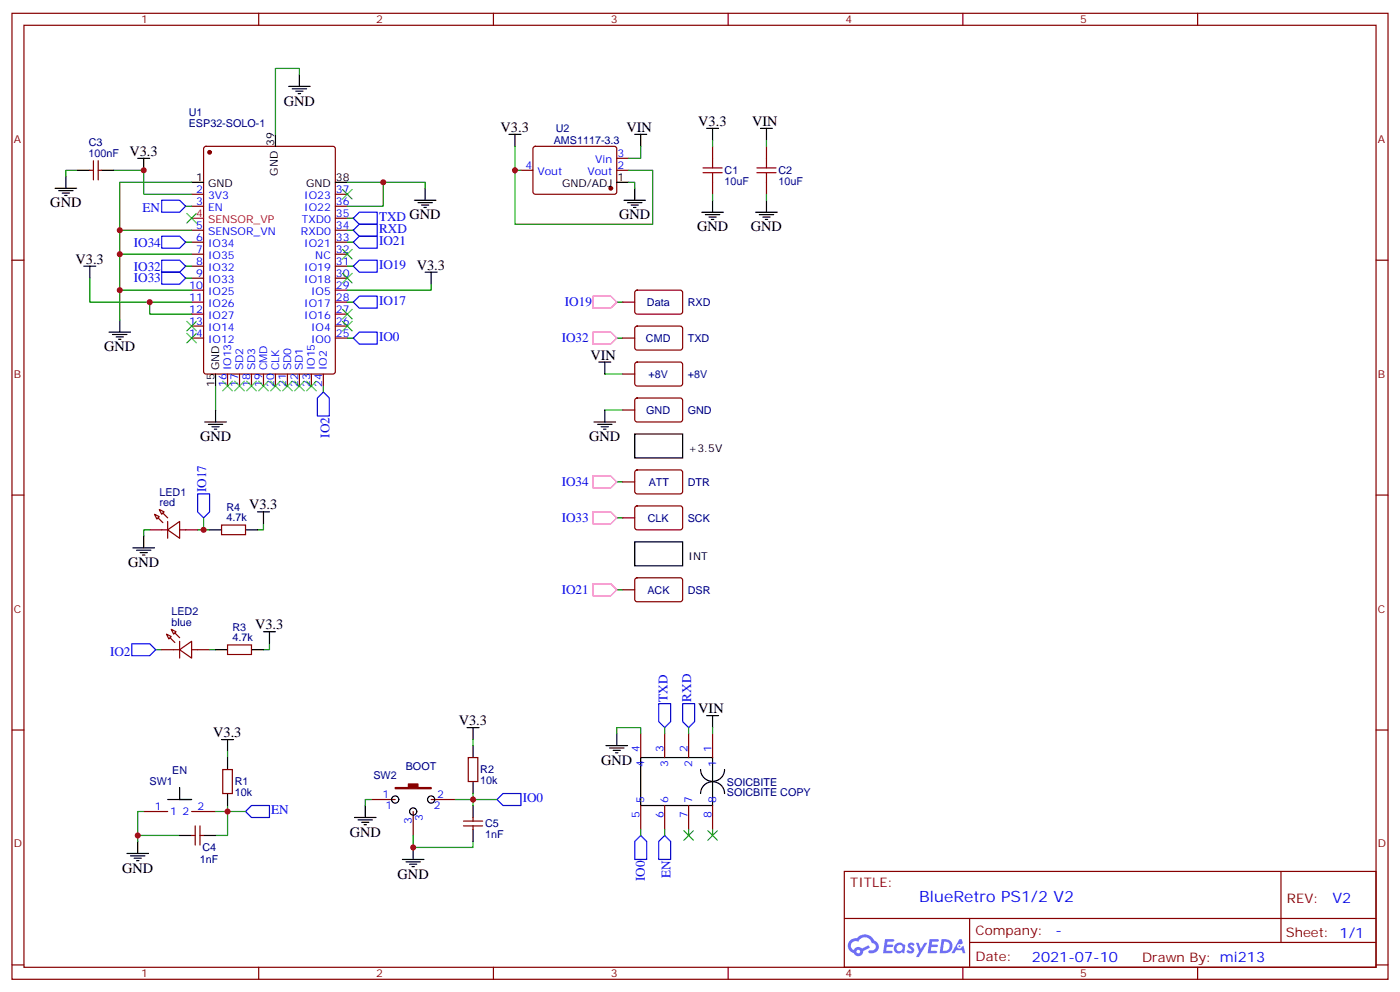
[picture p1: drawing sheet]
<svg xmlns="http://www.w3.org/2000/svg" width="412mm" height="292mm" viewBox="0 0 412 292" stroke-linecap="round" stroke-linejoin="round" font-family="sans-serif">
<g fill="none" stroke="#870000" stroke-width=".35">
<path d="M3.5 3.9h405.4v284.4h-405.4zM7.1 7.4h398.2v277.3h-398.2zM76.2 3.9v3.5M145.3 3.9v3.5M214.5 3.9v3.5M283.6 3.9v3.5M352.8 3.9v3.5M3.5 76.6h3.6M405.3 76.6h3.6M3.5 145.7h3.6M405.3 145.7h3.6M3.5 214.9h3.6"/>
<path d="M405.3 214.9h3.6M248.7 256.5h156.6v28.2h-156.6zM377.3 256.5v20.9M248.7 270.4h156.5M285.6 277.4h119.6M285.6 270.4v14.1M3.5 284h3.6M76.2 284.7v3.6M145.3 284.7v3.6M214.5 284.7v3.6M283.6 284.7v3.6M352.8 284.7v3.6"/>
<path d="M405.3 284h3.6"/>
</g>
<g fill="#5487ff">
<path d="M267.7 277.7a1.22 1.22 0 0 1 1.7 .2l-.4 .6a.47 .47 0 0 0-.3-.4 .47 .47 0 0 0-.5 .2l.1 .2a1.14 1.14 0 0 1 .8 1.8 1.14 1.14 0 0 1-1.9 0l-.2-.2 .5-.6 .7 .5a.29 .29 0 0 0 .3-.3 .29 .29 0 0 0-.2-.3 1.04 1.04 0 0 1-.6-1.7z"/>
<path d="M260.7 276.4h2.4l.3 .2-.2 .5-1.8 .1-.1 .8h1.5l.3 .4-.3 .4h-1.6l-.2 1.1h1.7l.2 .3-.2 .3-2.6 .1z"/>
<path d="M273.8 276.4h2.4l.3 .2-.1 .5-1.8 .1-.2 .8h1.6l.3 .4-.4 .4h-1.6l-.1 1.1h1.7l.2 .3-.2 .3-2.6 .1z"/>
<path d="M282.6 276.4h.7l.3 1.3-.6 .3a.69 .69 0 0 0-1 .3 .69 .69 0 0 0 .4 .9 .69 .69 0 0 0 .9-.6l.5-.2 .6 2.2h-.8l-.2-.9h-1.8l-.5 .9h-.8z"/>
<path d="M269.8 277.5h.8l.6 1.8 1.1-1.8h.9l-2.6 4.2h-.8l.9-1.5z"/>
<path d="M277.4 276.4l-.6 4.2h1.3a2.11 2.11 0 0 0 2.5-2.1 2.11 2.11 0 0 0-2.5-2.1zM278.1 277.2a1.39 1.39 0 0 1 1.7 1.4 1.39 1.39 0 0 1-1.8 1.3h-.3z"/>
<path d="M263.7 278.1a1.54 1.54 0 0 0-.1 2.1 1.54 1.54 0 0 0 2.2 .1l.6 .3 .3-2.3-.2-.3h-.4a1.49 1.49 0 0 0-2.4 .1zM264 279.1a.94 .94 0 0 1 1.8 0 .94 .94 0 0 1-1.8 0z"/>
<path d="M250.4 276.8a2.18 2.18 0 0 0 1.1 3.7 1.44 1.44 0 0 0 1.6 .9 1.44 1.44 0 0 0 1.2-1.4l2-1-.5-.8-1.9 1a1.47 1.47 0 0 0-2.4 .4 1.39 1.39 0 0 1-.7-1.9 1.39 1.39 0 0 1 2-.5 2.12 2.12 0 0 1 2.2-1.3 2.12 2.12 0 0 1 1.9 1.7 1.14 1.14 0 0 1 1.1 1.4 1.14 1.14 0 0 1-1.7 .7 .43 .43 0 0 0-.5 .4 .43 .43 0 0 0 .4 .5 1.98 1.98 0 0 0 2.5-1.2 1.98 1.98 0 0 0-1.2-2.6 3.1 3.1 0 0 0-5.3-.6l-.9 .1zM252.3 280.1a.55 .55 0 0 1 1.1 0 .55 .55 0 0 1-1.1 0z"/>
<circle cx="282.6" cy="278.5" r=".26"/>
</g>
<g fill="none" stroke="#870000" stroke-width=".35">
<path d="M26.5 50.1h1M27.5 47.3v5.7M28.9 50.1h1.1M28.9 47.3v5.7M56.4 57.2h3.6M60.2 43.3l.5-.2h37.4l.6 .4 .1 65.9-.5 .6-37.6 .1-.7-.5v-65.8zM98.8 57.2h3.5M153.5 50.1h3.5M157.2 43.3l.5-.2h23.5l.5 .7-.1 13-.6 .4-23.6-.1-.4-.6v-12.7zM181.7 50.1h3.5M181.7 46.6h3.5M209.9 43.1v3.5"/>
<path d="M209.9 53.7v3.5M225.8 43.1v3.5M225.8 53.7v3.5M56.4 60.7h3.6M56.4 67.8h3.6M56.4 71.3h3.6M56.4 74.8h3.6M56.4 78.4h3.6M98.8 60.7h3.5M98.8 67.8h3.5M98.8 71.3h3.5M98.8 74.8h3.5"/>
<path d="M98.8 78.4h3.5M98.8 64.2h3.5M56.4 81.9h3.6M56.4 85.4h3.6M56.4 88.9h3.6M56.4 92.5h3.6M56.4 96h3.6M56.4 99.5h3.6M98.8 81.9h3.5M98.8 85.4h3.5M98.8 88.9h3.5M98.8 92.5h3.5"/>
<path d="M98.8 96h3.5M98.8 99.5h3.5M183.4 88.9h3.6M183.4 99.5h3.6M187.2 96.2l.5-.2h13l.4 .7-.1 5.9-.6 .4h-13l-.4-.7v-5.6zM187.2 85.6l.5-.2 13 .1 .4 .6-.1 5.9-.6 .5-13-.1-.4-.6v-5.7zM67 110.1v3.5M70.6 110.1v3.5M74.1 110.1v3.5M77.6 110.1v3.5M81.1 110.1v3.5M84.7 110.1v3.5"/>
<path d="M88.2 110.1v3.5M91.7 110.1v3.5M95.2 110.1v3.5M183.4 110.1h3.6M187.2 117.4l.5-.2h13l.4 .7-.1 5.9-.6 .4-13-.1-.4-.6v-5.6zM187.2 106.8l.5-.2h13l.4 .7-.1 5.9-.6 .4h-13l-.4-.7v-5.6zM183.4 120.7h3.6M187.2 138.5l.5-.2 13 .1 .4 .6-.1 5.9-.6 .5-13-.1-.4-.6v-5.7zM44.1 156h5.3M45.5 151.4l1.4 .7-.7 .7zM46.9 150l1.4 .7-.7 .7zM49.4 156l3.5-2.5v4.9z"/>
<path d="M49.4 153.5v4.9M52.9 156h5.3M65.3 154.6h7v2.8h-7zM183.4 152.4h3.6M183.4 141.9h3.6M187.2 149.1l.5-.2 13 .1 .4 .6-.1 5.9-.6 .5-13-.1-.4-.6v-5.7zM183.4 173.6h3.6M187.2 170.3l.5-.2h13l.4 .7-.1 5.9-.6 .4h-13l-.4-.7v-5.6zM47.6 191.2h5.3M49 186.7l1.4 .7-.7 .7zM50.4 185.2l1.5 .7-.7 .8zM52.9 191.2l3.5-2.4v4.9z"/>
<path d="M52.9 188.8v4.9M56.4 191.2h5.3M67 189.8h7.1v2.9h-7.1zM188.7 215.9v7.1M195.8 215.9v7.1M202.8 215.9v7.1M209.9 215.9v7.1M42.3 238.9h7.1M56.4 238.9h7.1M65.6 226.5h2.8v7.1h-2.8zM109.4 235.3h7M121.7 238.9v7"/>
<path d="M127 235.3h7.1M137.9 223h2.9v7h-2.9zM188.7 237.1v7.1M195.8 237.1v7.1M202.8 237.1v7.1M209.9 237.1v7.1M56.4 245.9h1.1M57.5 243.1v5.6M58.9 243.1v5.6M58.9 245.9h1.1M136.5 243.1h5.7M136.5 241.7h5.7"/>
<path d="M139.3 240.6v1.1M139.3 243.1v1.1"/>
</g>
<g fill="#870000" stroke="#870000" stroke-width=".35">
<path d="M116.4 231.8h3.9v-1h2.8v1h3.9v.4h-10.6z"/>
<path d="M50.1 187.7l1.4 1.4z"/>
<path d="M51.5 186.3l1.4 1.4z"/>
<path d="M46.6 152.4l1.4 1.4z"/>
<path d="M48 151l1.4 1.4z"/>
<circle cx="61.7" cy="44.8" r=".53"/>
<circle cx="179.9" cy="55.4" r=".53"/>
</g>
<g fill="none" stroke="#000" stroke-width=".35">
<path d="M81.1 39.5v3.6M85 25.4h6.4M86.1 26.1h4.2M87.1 26.8h2.2M87.8 27.6h.7M88.2 21.9v3.5M149.9 39.5h3.6M151.7 39.5v3.6M187 39.5h3.5M188.7 39.5v3.6M208.1 37.8h3.6M209.9 37.8v3.5"/>
<path d="M224 37.8h3.5M225.8 37.8v3.5M16.2 55.4h6.4M17.3 56.1h4.2M18.3 56.8h2.2M19 57.5h.8M19.4 51.9v3.5M22.9 50.1h3.6M30 50.1h3.5M40.6 46.6h3.5M42.3 46.6v3.5M56.4 53.7h3.6"/>
<path d="M98.8 53.7h3.5M122.1 58.9h6.3M123.1 59.7h4.3M125.2 55.4v3.5M181.7 53.7h3.5M183.8 58.9h6.3M184.9 59.7h4.2M187 55.4v3.5M209.9 58.9v3.6M225.8 58.9v3.6M24.7 78.4h3.5M26.5 78.4v3.5"/>
<path d="M124.2 60.4h2.1M124.9 61.1h.7M185.9 60.4h2.1M186.6 61.1h.7M206.7 62.5h6.4M207.8 63.2h4.2M208.8 63.9h2.2M209.5 64.6h.8M222.6 62.5h6.4M223.7 63.2h4.2M224.7 63.9h2.1M225.4 64.6h.7"/>
<path d="M32.1 97.8h6.4M33.2 98.5h4.2M34.2 99.2h2.1M34.9 99.9h.7M35.3 94.2v3.6M125.2 80.1h3.6M127 80.1v3.5M63.5 110.1v3.5M176.4 106.6h3.5M178.2 106.6v3.5M60.3 124.2h6.4M61.4 124.9h4.2"/>
<path d="M62.4 125.6h2.2M63.1 126.3h.8M63.5 120.7v3.5M175 124.2h6.3M176 124.9h4.3M177.1 125.6h2.1M177.8 126.3h.7M178.2 120.7v3.5M187 127.7h14.1v7.1h-14.1zM42.3 157.7v3.6M61.7 156h3.6M72.3 156h3.5"/>
<path d="M75.8 150.7h3.6M77.6 150.7v3.5M187 159.5h14.1v7h-14.1zM39.2 161.3h6.3M40.2 162h4.2M41.3 162.7h2.1M42 163.4h.7M63.5 191.2h3.5M74.1 191.2h3.5M77.6 185.9h3.5M79.4 185.9v3.6M65.3 217.7h3.5"/>
<path d="M67 217.7v3.5M137.6 214.2h3.5M139.3 214.2v3.5M139.3 219.5v3.5M178.5 219.5h6.4M181.7 215.9v3.6M208.1 210.6h3.6M209.9 210.6v3.6M52.9 231.8v3.5h3.5h-7M67 223v3.5M67 233.6v3.5M107.6 237.1v3.5"/>
<path d="M139.3 230v3.6M139.3 237.1v3.5M179.6 220.2h4.2M180.6 220.9h2.1M181.3 221.6h.7M188.7 223h21.2v14.1h-21.2zM206.4 233.6a3.5 3.5 0 0 1 3.5-3.5 3.5 3.5 0 0 1 3.5 3.5M206.4 226.5a3.5 3.5 0 0 0 3.5 3.5 3.5 3.5 0 0 0 3.5-3.5M37.4 251.2h6.3M38.5 251.9h4.2M39.5 252.6h2.1M40.2 253.3h.7"/>
<path d="M40.6 247.7v3.5M52.9 245.9h3.5M60 245.9h3.5M104.4 240.6h6.4M105.5 241.3h4.2M106.5 242h2.2M107.2 242.7h.7M118.5 253h6.4M119.6 253.7h4.2M120.6 254.4h2.2M121.4 255.1h.7M121.7 249.4v3.6"/>
<path d="M139.3 244.2v3.5"/>
<circle cx="116.4" cy="235.3" r="1.06"/>
<circle cx="121.7" cy="238.9" r="1.06"/>
<circle cx="127" cy="235.3" r="1.06"/>
</g>
<path d="M56.4 64.2h3.6" fill="none" stroke="#f00" stroke-width=".35"/>
<g fill="none" stroke="#00f" stroke-width=".35">
<path d="M47.6 58.9h5.3l1.8 1.8-1.8 1.8h-5.3zM47.6 76.6h5.3l1.8 1.8-1.8 1.7h-5.3zM47.6 69.5h5.3l1.8 1.8-1.8 1.8h-5.3zM104.1 78.4l1.7-1.8h5.3v3.5h-5.3zM104.1 71.3l1.7-1.8h5.3v3.6h-5.3zM104.1 64.2l1.7-1.7h5.3v3.5h-5.3zM104.1 67.8l1.7-1.8h5.3v3.5h-5.3zM47.6 80.1h5.3l1.8 1.8-1.8 1.7h-5.3zM104.1 99.5l1.7-1.7h5.3v3.5h-5.3zM104.1 88.9l1.7-1.7h5.3v3.5h-5.3zM95.2 115.4l1.8 1.8v5.2h-3.5v-5.2zM58.2 145.4h3.5v5.3l-1.7 1.7-1.8-1.7z"/>
<path d="M38.8 189.5h5.3l1.8 1.7-1.8 1.8h-5.3zM194 207.1h3.6v5.3l-1.8 1.8-1.8-1.8zM201.1 207.1h3.5v5.3l-1.8 1.8-1.7-1.8zM72.3 238.9l1.8-1.8h5.3v3.5h-5.3zM146.4 235.3l1.8-1.7h5.3v3.5h-5.3zM188.7 245.9l1.8 1.8v5.3h-3.5v-5.3zM195.8 245.9l1.8 1.8v5.3h-3.6v-5.3z"/>
</g>
<g fill="none" stroke="#008700" stroke-width=".35">
<path d="M88.2 21.9v-1.8h-7.1v19.4M22.9 50.1h-3.5v1.8M33.5 50.1h8.8v7.1h14.1M56.4 53.7h-21.1v40.5M102.3 53.7h22.9v1.7M112.9 53.7v7h-10.6M151.7 43.1v22.9h40.6v-15.9h-7.1M151.7 50.1h1.8M185.2 53.7h1.8v1.7M188.7 43.1v3.5h-3.5M209.9 41.3v1.8M209.9 57.2v1.7"/>
<path d="M225.8 41.3v1.8M225.8 57.2v1.7M35.3 67.8h21.1M35.3 74.8h21.1M54.7 60.7h1.7M54.7 71.3h1.7M54.7 78.4h1.7M102.3 71.3h1.8M102.3 78.4h1.8M102.3 64.2h1.8M102.3 67.8h1.8M26.5 81.9v7h17.6"/>
<path d="M35.3 85.4h21.1M54.7 81.9h1.7M56.4 88.9h-12.3v3.6h12.3M102.3 99.5h1.8M102.3 88.9h1.8M127 83.6v1.8h-24.7M181.7 99.5h1.7M181.7 88.9h1.7M63.5 113.6v7.1M95.2 113.6v1.8M178.2 110.1h5.2M178.2 120.7h5.2"/>
<path d="M44.1 156h-1.8v1.7M58.2 156h3.5M60 152.4v3.6M77.6 154.2v1.8h-1.8M181.7 152.4h1.7M181.7 141.9h1.7M181.7 173.6h1.7M45.9 191.2h1.7M61.7 191.2h1.8M79.4 189.5v1.7h-1.8M139.3 217.7v1.8M181.7 215.9v-1.7h7v1.7"/>
<path d="M195.8 214.2v1.7M202.8 214.2v1.7M209.9 214.2v1.7M42.3 238.9h-1.7v8.8M63.5 238.9h8.8M67 237.1v8.8h-3.5M67 221.2v1.8M109.4 235.3h-1.8v1.8M134.1 235.3h12.3M139.3 233.6v3.5M40.6 245.9h12.3M121.7 245.9v3.5h17.6v-1.7"/>
<path d="M188.7 244.2v1.7M195.8 244.2v1.7M202.8 244.2v1.7M209.9 244.2v1.7"/>
</g>
<g fill="none" stroke="#3c3" stroke-width=".35">
<path d="M100.9 55.8l2.8 2.8M103.7 55.8l-2.8 2.8M55 62.8l2.9 2.9M57.9 62.8l-2.9 2.9M100.9 73.4l2.8 2.8M103.7 73.4l-2.8 2.8M55 98.1l2.9 2.8M55 94.6l2.9 2.8M57.9 98.1l-2.9 2.8M57.9 94.6l-2.9 2.8M100.9 94.6l2.8 2.8M100.9 91.1l2.8 2.8"/>
<path d="M100.9 80.5l2.8 2.8M103.7 91.1l-2.8 2.8M103.7 94.6l-2.8 2.8M103.7 80.5l-2.8 2.8M65.6 112.2l2.8 2.8M68.4 112.2l-2.8 2.8M69.1 112.2l2.9 2.8M72 112.2l-2.9 2.8M72.7 112.2l2.8 2.8M75.5 112.2l-2.8 2.8M76.2 112.2l2.8 2.8M79 112.2l-2.8 2.8"/>
<path d="M79.7 112.2l2.8 2.8M82.5 112.2l-2.8 2.8M83.3 112.2l2.8 2.8M86.1 112.2l-2.8 2.8M86.8 112.2l2.8 2.8M89.6 112.2l-2.8 2.8M90.3 112.2l2.8 2.8M93.1 112.2l-2.8 2.8M201.4 244.5l2.9 2.8M204.3 244.5l-2.9 2.8M208.5 244.5l2.8 2.8M211.3 244.5l-2.8 2.8"/>
</g>
<path d="M174.6 97.8h5.3l1.8 1.7-1.8 1.8h-5.3zM174.6 87.2h5.3l1.8 1.7-1.8 1.8h-5.3zM174.6 150.7h5.3l1.8 1.7-1.8 1.8h-5.3zM174.6 140.1h5.3l1.8 1.8-1.8 1.7h-5.3zM174.6 171.8h5.3l1.8 1.8-1.8 1.8h-5.3z" fill="none" stroke="#f0f" stroke-width=".35"/>
<path d="M207.1 50.8h5.6M207.1 49.4h5.6M209.9 46.6v2.8M209.9 50.8v2.9M223 50.8h5.6M223 49.4h5.6M225.8 46.6v2.8M225.8 50.8v2.9" fill="none" stroke="#a10000" stroke-width=".35"/>
<g fill="#c00">
<circle cx="121.7" cy="249.4" r=".88"/>
<circle cx="60" cy="156" r=".88"/>
<circle cx="35.3" cy="67.8" r=".88"/>
<circle cx="35.3" cy="74.8" r=".88"/>
<circle cx="35.3" cy="85.4" r=".88"/>
<circle cx="44.1" cy="88.9" r=".88"/>
<circle cx="112.9" cy="53.7" r=".88"/>
<circle cx="42.3" cy="50.1" r=".88"/>
<circle cx="67" cy="238.9" r=".88"/>
<circle cx="40.6" cy="245.9" r=".88"/>
<circle cx="151.7" cy="50.1" r=".88"/>
<circle cx="139.3" cy="235.3" r=".88"/>
</g>
<text font-size="4.6" fill="#00f" x="270.8" y="265.5">BlueRetro PS1/2 V2</text>
<g font-size="4.2">
<text x="83.6" y="31.1">GND</text>
<text x="147.5" y="38.8">V3.3</text>
<text x="184.5" y="38.8">VIN</text>
<text x="205.7" y="37.1">V3.3</text>
<text x="221.5" y="37.1">VIN</text>
<text x="38.1" y="45.9">V3.3</text>
<text x="14.8" y="61.1">GND</text>
<text x="182.4" y="64.6">GND</text>
<text x="205.3" y="68.1">GND</text>
<text x="221.2" y="68.1">GND</text>
<text x="22.2" y="77.6">V3.3</text>
<text x="122.8" y="79.4">V3.3</text>
<text x="30.7" y="103.4">GND</text>
<text x="173.9" y="105.9">VIN</text>
<text x="58.9" y="129.9">GND</text>
<text x="173.6" y="129.9">GND</text>
<text x="73.4" y="150">V3.3</text>
<text x="37.7" y="166.9">GND</text>
<text x="75.1" y="185.2">V3.3</text>
<text x="205.7" y="209.9">VIN</text>
<text x="135.1" y="213.5">V3.3</text>
<text x="62.8" y="217">V3.3</text>
<text x="177.1" y="225.1">GND</text>
<text x="103" y="246.3">GND</text>
<text x="36" y="256.9">GND</text>
<text x="117.1" y="258.6">GND</text>
</g>
<g font-size="4.2" fill="#00f">
<text x="392.5" y="265.8">V2</text>
<text x="310.9" y="275.3">-</text>
<text x="304" y="283.1">2021-07-10</text>
</g>
<g font-size="3.9" fill="#00f">
<text x="41.9" y="62.5">EN</text>
<text x="111.7" y="65">TXD GND</text>
<text x="111.7" y="68.5">RXD</text>
<text x="39.4" y="72.6">IO34</text>
<text x="111.7" y="72.1">IO21</text>
<text x="39.4" y="79.6">IO32</text>
<text x="39.4" y="83.2">IO33</text>
<text x="111.7" y="79.1">IO19</text>
<text x="111.7" y="89.7">IO17</text>
<text x="166.4" y="90.2">IO19</text>
<text x="111.7" y="100.3">IO0</text>
<text x="165.5" y="100.8">IO32</text>
<text x="97" y="128.8" transform="rotate(-90 97 128.8)">IO2</text>
<text x="165.5" y="143.1">IO34</text>
<text x="60.7" y="144.8" transform="rotate(-90 60.7 144.8)">IO17</text>
<text x="165.5" y="153.7">IO33</text>
<text x="165.5" y="174.9">IO21</text>
<text x="32.4" y="193">IO2</text>
<text x="196.6" y="206.6" transform="rotate(-90 196.6 206.6)">TXD</text>
<text x="203.6" y="206.6" transform="rotate(-90 203.6 206.6)">RXD</text>
<text x="79.9" y="239.6">EN</text>
<text x="154" y="236.1">IO0</text>
<text x="190" y="259.4" transform="rotate(-90 190 259.4)">IO0</text>
<text x="197.6" y="258.5" transform="rotate(-90 197.6 258.5)">EN</text>
</g>
<g font-size="3.9" fill="#800">
<text x="250.5" y="261.1">TITLE:</text>
<text x="379.1" y="265.8">REV:</text>
<text x="287.4" y="275.3">Company:</text>
<text x="378.7" y="275.9">Sheet: 1/1</text>
<text x="287.4" y="283">Date:</text>
<text x="336.4" y="283.1">Drawn By: mi213</text>
</g>
<g font-size="3.2" fill="#800">
<text x="41.6" y="6.9">1</text>
<text x="110.8" y="6.9">2</text>
<text x="179.9" y="6.9">3</text>
<text x="249.1" y="6.9">4</text>
<text x="318.2" y="6.9">5</text>
<text x="4.1" y="42">A</text>
<text x="405.9" y="42">A</text>
<text x="4.1" y="111.2">B</text>
<text x="405.9" y="111.2">B</text>
<text x="4.1" y="180.3">C</text>
<text x="405.9" y="180.3">C</text>
<text x="4.1" y="249.4">D</text>
<text x="405.9" y="249.4">D</text>
<text x="41.6" y="287.7">1</text>
<text x="110.8" y="287.7">2</text>
<text x="179.9" y="287.7">3</text>
<text x="249.1" y="287.7">4</text>
<text x="318.2" y="287.7">5</text>
</g>
<g font-size="3.2" fill="#000080">
<text x="55.6" y="34.3">U1</text>
<text x="55.6" y="37.5">ESP32-SOLO-1</text>
<text x="163.7" y="38.9">U2</text>
<text x="26.1" y="46.2">100nF</text>
<text x="26.1" y="43.1">C3</text>
<text x="163.1" y="42.4">AMS1117-3.3</text>
<text x="213.4" y="51.3">C1</text>
<text x="229.3" y="51.3">C2</text>
<text x="213.4" y="54.4">10uF</text>
<text x="229.3" y="54.4">10uF</text>
<text x="190.6" y="90.1">Data</text>
<text x="202.6" y="90.1">RXD</text>
<text x="190.3" y="100.7">CMD</text>
<text x="202.6" y="100.7">TXD</text>
<text x="191.1" y="111.2">+8V</text>
<text x="202.6" y="111.2">+8V</text>
<text x="190.4" y="121.8">GND</text>
<text x="202.6" y="121.8">GND</text>
<text x="191.1" y="143">ATT</text>
<text x="202.6" y="143">DTR</text>
<text x="47" y="148.9">red</text>
<text x="47" y="145.9">LED1</text>
<text x="66.7" y="153.5">4.7k</text>
<text x="66.7" y="150.4">R4</text>
<text x="190.8" y="153.6">CLK</text>
<text x="202.6" y="153.6">SCK</text>
<text x="190.7" y="174.7">ACK</text>
<text x="202.6" y="174.7">DSR</text>
<text x="50.5" y="184.2">blue</text>
<text x="50.5" y="181.2">LED2</text>
<text x="68.5" y="185.7">R3</text>
<text x="68.4" y="188.8">4.7k</text>
<text x="50.7" y="227.7">EN</text>
<text x="119.5" y="226.7">BOOT</text>
<text x="141.5" y="227.6">R2</text>
<text x="44.1" y="231.2">SW1</text>
<text x="69.1" y="231.2">R1</text>
<text x="110" y="229.4">SW2</text>
<text x="141.5" y="230.8">10k</text>
<text x="214.1" y="231.3">SOICBITE</text>
<text x="69.1" y="234.3">10k</text>
<text x="214.1" y="234.4">SOICBITE COPY</text>
<text x="142.9" y="243.5">C5</text>
<text x="59.6" y="250.6">C4</text>
<text x="142.9" y="246.7">1nF</text>
<text x="58.9" y="254.1">1nF</text>
</g>
<g font-size="3.2">
<text x="80.8" y="42.9" transform="rotate(-90 80.8 42.9)">39</text>
<text x="57.8" y="53.3">1</text>
<text x="81.8" y="51.7" transform="rotate(-90 81.8 51.7)">GND</text>
<text x="99" y="53.3">38</text>
<text x="181.9" y="53.3">1</text>
<text x="61.3" y="55.1">GND</text>
<text x="90.2" y="55.1">GND</text>
<text x="165.6" y="55.1">GND/ADJ</text>
<text x="63.1" y="114" transform="rotate(-90 63.1 114)">15</text>
<text x="64.6" y="109" transform="rotate(-90 64.6 109)">GND</text>
<text x="202.8" y="133">+3.5V</text>
<text x="202.8" y="164.8">INT</text>
</g>
<g font-size="3.2" fill="#00f">
<text x="181.9" y="46.2">3</text>
<text x="154.8" y="49.8">4</text>
<text x="158.3" y="51.5">Vout</text>
<text x="173" y="51.5">Vout</text>
<text x="175.3" y="48">Vin</text>
<text x="181.9" y="49.8">2</text>
<text x="57.8" y="56.8">2</text>
<text x="61.3" y="58.6">3V3</text>
<text x="89.6" y="58.6">IO23</text>
<text x="99" y="56.8">37</text>
<text x="57.8" y="60.4">3</text>
<text x="61.3" y="62.1">EN</text>
<text x="88.9" y="65.7">TXD0</text>
<text x="89.6" y="62.1">IO22</text>
<text x="99" y="63.9">35</text>
<text x="99" y="60.4">36</text>
<text x="57.8" y="67.4">5</text>
<text x="57.8" y="70.9">6</text>
<text x="61.3" y="69.2">SENSOR_VN</text>
<text x="88.6" y="69.2">RXD0</text>
<text x="99" y="70.9">33</text>
<text x="99" y="67.4">34</text>
<text x="57.8" y="74.5">7</text>
<text x="57.8" y="78">8</text>
<text x="61.3" y="72.7">IO34</text>
<text x="61.3" y="76.2">IO35</text>
<text x="89.6" y="72.7">IO21</text>
<text x="92.9" y="76.2">NC</text>
<text x="99" y="78">31</text>
<text x="99" y="74.5">32</text>
<text x="57.8" y="81.5">9</text>
<text x="61.3" y="79.8">IO32</text>
<text x="61.3" y="83.3">IO33</text>
<text x="89.6" y="83.3">IO18</text>
<text x="89.6" y="79.8">IO19</text>
<text x="99" y="81.5">30</text>
<text x="55.8" y="85.1">10</text>
<text x="55.8" y="88.6">11</text>
<text x="61.3" y="86.8">IO25</text>
<text x="91.6" y="86.8">IO5</text>
<text x="99" y="88.6">28</text>
<text x="99" y="85.1">29</text>
<text x="55.8" y="92.1">12</text>
<text x="55.8" y="95.6">13</text>
<text x="61.3" y="90.3">IO26</text>
<text x="61.3" y="93.9">IO27</text>
<text x="89.6" y="93.9">IO16</text>
<text x="89.6" y="90.3">IO17</text>
<text x="99" y="95.6">26</text>
<text x="99" y="92.1">27</text>
<text x="55.8" y="99.2">14</text>
<text x="61.3" y="97.4">IO14</text>
<text x="61.3" y="100.9">IO12</text>
<text x="91.6" y="100.9">IO0</text>
<text x="91.6" y="97.4">IO4</text>
<text x="99" y="99.2">25</text>
<text x="66.7" y="114" transform="rotate(-90 66.7 114)">16</text>
<text x="68.1" y="109" transform="rotate(-90 68.1 109)">IO13</text>
<text x="70.2" y="114" transform="rotate(-90 70.2 114)">17</text>
<text x="71.6" y="109" transform="rotate(-90 71.6 109)">SD2</text>
<text x="73.7" y="114" transform="rotate(-90 73.7 114)">18</text>
<text x="75.1" y="109" transform="rotate(-90 75.1 109)">SD3</text>
<text x="77.3" y="114" transform="rotate(-90 77.3 114)">19</text>
<text x="78.7" y="109" transform="rotate(-90 78.7 109)">CMD</text>
<text x="80.8" y="114" transform="rotate(-90 80.8 114)">20</text>
<text x="82.2" y="109" transform="rotate(-90 82.2 109)">CLK</text>
<text x="84.3" y="114" transform="rotate(-90 84.3 114)">21</text>
<text x="85.7" y="109" transform="rotate(-90 85.7 109)">SD0</text>
<text x="87.8" y="114" transform="rotate(-90 87.8 114)">22</text>
<text x="89.3" y="109" transform="rotate(-90 89.3 109)">SD1</text>
<text x="91.4" y="114" transform="rotate(-90 91.4 114)">23</text>
<text x="92.8" y="109" transform="rotate(-90 92.8 109)">IO15</text>
<text x="94.9" y="114" transform="rotate(-90 94.9 114)">24</text>
<text x="96.3" y="109" transform="rotate(-90 96.3 109)">IO2</text>
<text x="188.4" y="221.2" transform="rotate(-90 188.4 221.2)">4</text>
<text x="195.4" y="221.2" transform="rotate(-90 195.4 221.2)">3</text>
<text x="202.5" y="221.2" transform="rotate(-90 202.5 221.2)">2</text>
<text x="209.5" y="221.2" transform="rotate(-90 209.5 221.2)">1</text>
<text x="189.8" y="225.7" transform="rotate(-90 189.8 225.7)">4</text>
<text x="196.8" y="225.7" transform="rotate(-90 196.8 225.7)">3</text>
<text x="203.9" y="225.7" transform="rotate(-90 203.9 225.7)">2</text>
<text x="211" y="225.7" transform="rotate(-90 211 225.7)">1</text>
<text x="45.6" y="238.5">1</text>
<text x="50.1" y="239.9">1</text>
<text x="53.7" y="239.9">2</text>
<text x="58.2" y="238.5">2</text>
<text x="112.6" y="235">1</text>
<text x="113.6" y="238.2">1</text>
<text x="127.8" y="238.2">2</text>
<text x="128.8" y="235">2</text>
<text x="189.8" y="236.4" transform="rotate(-90 189.8 236.4)">5</text>
<text x="196.8" y="236.4" transform="rotate(-90 196.8 236.4)">6</text>
<text x="203.9" y="236.4" transform="rotate(-90 203.9 236.4)">7</text>
<text x="211" y="236.4" transform="rotate(-90 211 236.4)">8</text>
<text x="121.4" y="242.6" transform="rotate(-90 121.4 242.6)">3</text>
<text x="124.5" y="241.7" transform="rotate(-90 124.5 241.7)">3</text>
<text x="188.4" y="240.9" transform="rotate(-90 188.4 240.9)">5</text>
<text x="195.4" y="240.9" transform="rotate(-90 195.4 240.9)">6</text>
<text x="202.5" y="240.9" transform="rotate(-90 202.5 240.9)">7</text>
<text x="209.5" y="240.9" transform="rotate(-90 209.5 240.9)">8</text>
</g>
<g font-size="3.2" fill="#f00">
<text x="57.8" y="63.9">4</text>
<text x="61.3" y="65.7">SENSOR_VP</text>
</g>
</svg>
